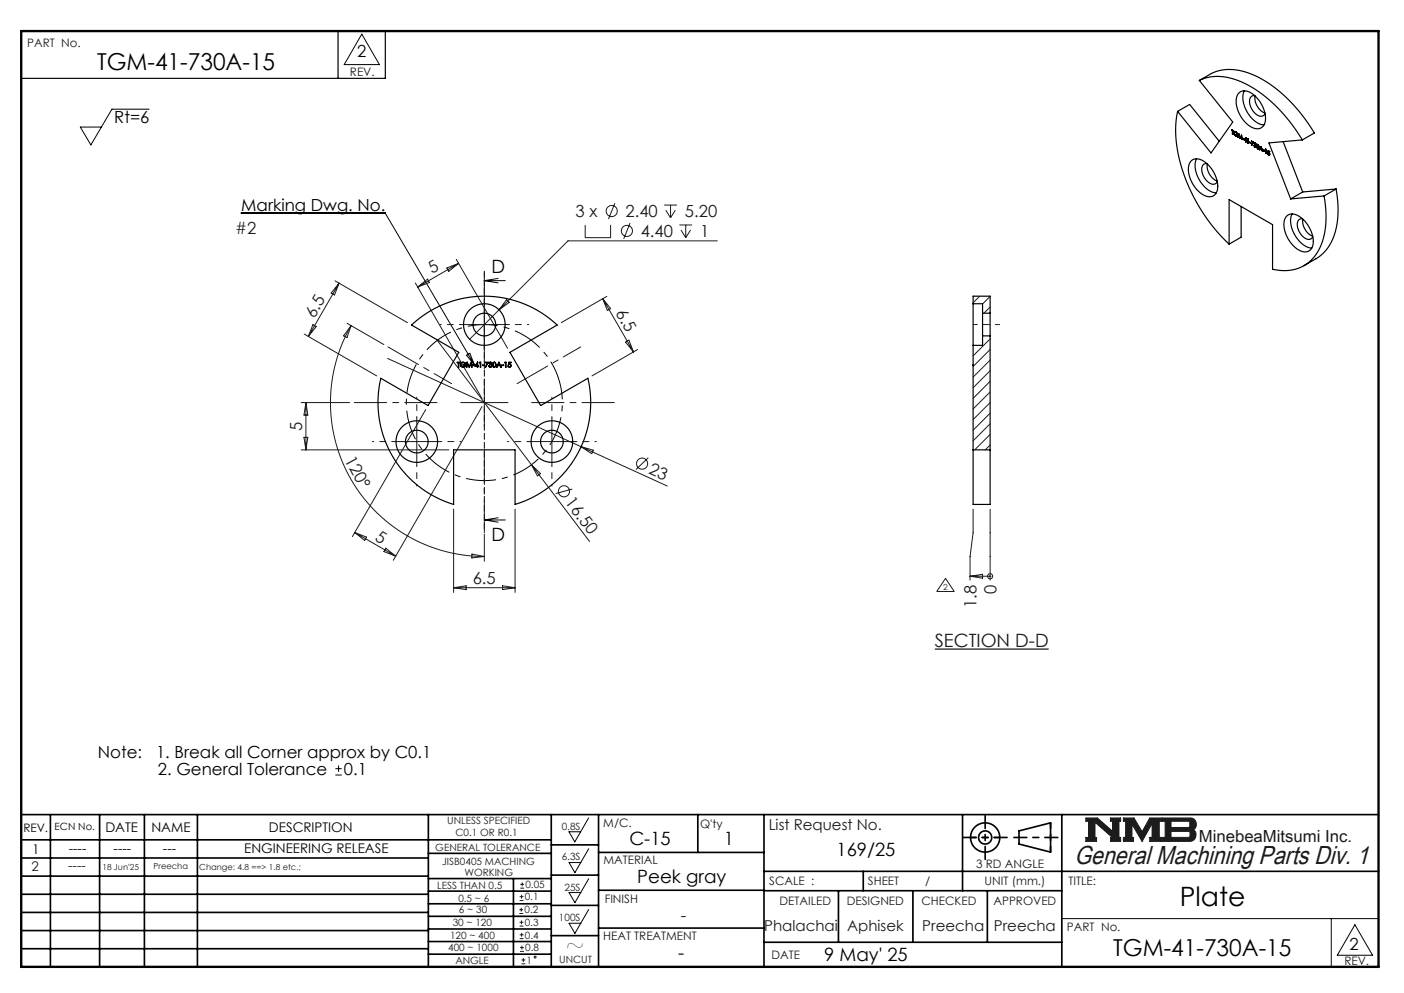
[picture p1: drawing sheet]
<svg xmlns="http://www.w3.org/2000/svg" width="297mm" height="210mm" viewBox="0 0 297 210" stroke-linecap="round" stroke-linejoin="round" font-family="sans-serif">
<g fill="none" stroke="#000" stroke-width=".35">
<path d="M4.5 172.3h287.1M4.5 177.6h112.1M10.7 172.3v32.2M21.1 172.3v32.2M30.5 172.3v32.2M41.8 172.3v32.2M90.6 172.3v32.2M116.6 172.3v32.2M116.6 178.7h10M126.6 172.3v32.2M147.6 172.3v8M161.6 172.3v32.2"/>
<path d="M203.6 172.3v16.1M215.6 175.7l6.6-1.7v6.2l-6.6-1.7zM224.6 172.3v32.2M4.5 185.3h86.1M4.5 181.4h86.1M4.5 189.1h86.1M4.5 193h86.1M4.5 196.8h86.1M90.6 199.1h26M90.6 193.8h26M90.6 188.5h26M90.6 191.1h26"/>
<path d="M90.6 180.5h26M90.6 185.8h26M90.6 196.5h26M108.6 185.8v18.5M116.6 185.1h10M116.6 191.5h10M116.6 197.9h10M126.6 196.3h35M126.6 188.3h35M126.6 180.3h35M161.6 184.3h130M161.6 199.3h63"/>
<path d="M161.6 188.4h63M177.4 188.4v10.9M182.6 184.3v4.1M193.1 188.4v10.9M208.9 188.4v10.9M4.5 200.6h86.1M90.6 201.8h26"/>
<circle cx="208.4" cy="177.1" r="3.1"/>
<circle cx="208.4" cy="177.1" r="1.39"/>
</g>
<path d="M229.7 173h2.4l3.3 2.8v-2.1h-.5v-.7h2.2v.7h-.4v3.4h.4v.8h-2.2v-.8h.4l-3.7-3.2v3.2h.4v.8h-2.3v-.8h.6v-3.4h-.6zM237.6 173h2.3l1.7 2.9 1.6-2.9h2.5v.7h-.5v3.4h.5v.8h-2.5v-.8h.5v-3l-2.1 3.8-2.1-3.6v2.9h.3v.7h-2.2v-.8h.5v-3.4h-.5zM245.9 173h6a1.34 1.34 0 0 1 1.1 1 1.34 1.34 0 0 1-.6 1.5 1.33 1.33 0 0 1 .5 1.4 1.33 1.33 0 0 1-1.2 1h-5.8v-.8h.6v-3.4h-.6zM247.7 173.7h3.8l.2 .2v.8l-.3 .3h-3.7zM247.7 175.8h3.8l.2 .3v.7l-.3 .3h-3.7z" fill="none" stroke="#191924" stroke-width=".21"/>
<path d="M76.5 7.2l3.8 6.5h-7.5zM124.5 173l-2.9 5-1.2-2.1h2.4M124.5 179.5l-2.9 5.1-1.2-2.2h2.4M124.5 185.8l-2.9 5.1-1.2-2.1h2.4M124.5 192.3l-2.9 5.1-1.2-2.1h2.4M224.6 194.3h67M281.6 194.3v10.2M286.6 195.6l3.7 6.4h-7.4z" fill="none" stroke="#000" stroke-width=".21"/>
<path d="M4.5 6.6h287.1" fill="none" stroke="#000" stroke-width=".21" stroke-dasharray="6.3 1.3 1.3 1.3" stroke-dashoffset="1.9"/>
<path d="M71.5 6.6v10M81.5 6.6v10h-77" fill="none" stroke="#000" stroke-width=".25"/>
<path d="M205.3 177.1h6.2M222.2 174v6.2" fill="none" stroke="#000" stroke-width=".35" stroke-dasharray="15.2 1.3 1.3 1.3" stroke-dashoffset="14.1"/>
<path d="M203.8 177.1h9.2M208.4 172.5v9.2M214.5 177.1h9.3" fill="none" stroke="#000" stroke-width=".35" stroke-dasharray="15.2 1.3 1.3 1.3" stroke-dashoffset="12.5"/>
<path d="M4.5 6.6h287.1v197.9h-287.1z" fill="none" stroke="#000" stroke-width=".5"/>
<path d="M229.7 173v.7h.6v3.4h-.6v.8h2.3v-.8h-.4v-3.2l3.7 3.2h-.4v.8h2.2v-.8h-.4v-3.4h.4v-.7h-2.2v.7h.5v2.1l-3.3-2.8zM237.6 173v.7h.5v3.4h-.5v.8h2.2v-.7h-.3v-2.9l2.1 3.6 2.1-3.8v3h-.5v.8h2.5v-.8h-.5v-3.4h.5v-.7h-2.5l-1.6 2.9-1.7-2.9zM247.7 175.8h3.8l.2 .3v.7l-.3 .3h-3.7zM245.9 173v.7h.6v3.4h-.6v.8h6.3l.5-.5 .3-.8-.1-.7-.5-.4a1.34 1.34 0 0 0 .6-1.5 1.34 1.34 0 0 0-1.1-1zM247.7 173.7h3.7l.3 .2v.9l-.3 .2h-3.7z" fill-rule="evenodd" fill="#191924"/>
<g fill="none" stroke="#191924" stroke-width=".21">
<path d="M70.9 59.4l15.3 8.8M71.7 59.9l-6.5 11.2M71.7 59.9l-.9 2.5-.7-.4zM87.9 59.8l14.1 24.5M94.5 56.7l2.5-1-2.1 1.7zM96.5 54.8l10.9 18.8M97 55.7l-8.6 5M123.8 47.6v2.7h5.4v-2.7M130.1 42.9l-1.4 3.4M133.3 47.2l-1.4 3.3M140.5 43.4h2.7M140.8 44.4l1 1.7"/>
<path d="M141.8 43.4v2.7M142.9 44.4l-1.1 1.7M143.7 47.6h2.7M144.1 48.6l1 1.7M145.1 47.6v2.7M146.1 48.6l-1 1.7M151.7 50.9h-31.5l-20.9 20.8M64.4 70.6l15.3 8.9M66.2 68.7l.7 .4-1.7 2zM73.4 68.4l7.8 4.5M74.3 68.9l-.9 2.5-.7-.4zM74.3 68.9a32.6 32.6 0 0 0 28.2 48.8"/>
<path d="M82 75.8l59.2 27M88.4 60.7l2-1.7 .4 .7zM92.5 72l19.9 26.3M97.5 68.6h10M102.5 63.6v10M107.2 63.4l.5 .5-2.1 1.6zM127.5 63.2l6.5 11.2M127.5 63.2l1.7 2.1-.7 .4zM128.4 62.7l-9.7 5.5M132.3 72.3l.7-.4 1 2.5zM134.9 73.9l-9.7 5.6M207.3 62.6l-1.5 1.4"/>
<path d="M209.4 62.7l-1.6 1.6M209.4 64.9l-1.3 1.3M209.4 71.7l-3.6 3.6M209.4 73.9l-3.6 3.6M209.4 76.2l-3.6 3.6M209.4 78.4l-3.6 3.6M63.7 85.1h10.3M63.7 95.1h31.3M64.3 92.5h.8l-.4 2.6zM64.7 85.1v10M64.7 85.1l.4 2.7h-.8zM83.2 93.4h10"/>
<path d="M88.2 88.4v10M90 86.6l-15.5 26.9M97.5 85.1h10M102 86l-18.8 32.5M102.5 80.1v10M111.7 93.4h10M112.4 98.3l12.3 16.2M112.4 98.3l1.9 1.9-.6 .4zM116.7 88.4v10M122.9 94.5l2.6 .7-.3 .7zM137.1 96.8l-2.6 2.5M209.4 80.6l-3.6 3.6"/>
<path d="M209.4 82.9l-3.6 3.6M209.4 85.1l-3.6 3.6M209.4 87.4l-3.6 3.6M209.4 89.6l-3.6 3.6M209.4 91.9l-3.2 3.2M209.4 94.1l-1 1M75 112.6l8.7 5M75 112.6l2.5 1-.4 .7zM81.6 115.9l2.1 1.7-2.5-1zM96 107.7v17.6M99.8 117.2l2.7 .5-2.7 .3zM102.5 113v5.7"/>
<path d="M109 107.7v17.6M121.1 103.4l-3.5 1M205.8 107.7v5l-.6 5v5M209.4 107.7v15M96 124.3h13M96 124.3l2.6-.4v.8zM106.3 123.9l2.7 .4-2.7 .4zM200 122.3l1.9 2.8h-3.7zM205.2 121.9h4.2M205.2 121.9l2.6-.4v.8zM209.4 121.9h.1M109.9 193.2h.8"/>
<path d="M109.9 192.4h.8M109.9 195.9h.8M109.9 195h.8M109.9 190.4h.8M109.9 189.6h.8M109.9 198.5h.8M109.9 197.7h.8M110.1 187.8h.8M110.1 187h.8M110.3 192v.8M110.3 194.6v.9M110.3 189.2v.8"/>
<path d="M110.3 197.3v.8M110.4 200v.8M110.5 186.6v.8M110 201.2h.8M110 200.4h.8M110.3 203.8h.8M110.3 203h.8M110.7 202.6v.8"/>
<circle cx="129.4" cy="44.6" r="1.18"/>
<circle cx="132.6" cy="48.8" r="1.18"/>
<circle cx="135.8" cy="98.1" r="1.18"/>
<circle cx="119.3" cy="103.9" r="1.18"/>
<circle cx="209.4" cy="121.9" r=".54"/>
<circle cx="113.2" cy="202.4" r=".2"/>
</g>
<path d="M197.8 137.3h24" fill="none" stroke="#000" stroke-width=".24"/>
<path d="M31.6 23.1h-7.9l-4.5 7.5-2.2-3.7h4.5M51 45.1h30.5l18.9 32.1M102.5 59.4h4.4M102.5 59.4l2.9 .4M105.4 58.9l-2.9 .5M98.7 75.1l.7-.4 1 2.5zM102.5 110h4.4M102.5 110l2.9 .4M105.4 109.5l-2.9 .5M70.9 163.9h1.4M70.9 162.6h1.4M71.6 161.9v1.3" fill="none" stroke="#000" stroke-width=".21"/>
<path d="M118.2 80.3a16.5 16.5 0 0 0-27.5-6.7 16.5 16.5 0 0 0 7.3 27.4 16.5 16.5 0 0 0 20.5-19.6l-.3-1.1" fill="none" stroke="#000" stroke-width=".21" stroke-dasharray="6.3 1.3 1.3 1.3" stroke-dashoffset="2.1" stroke-linecap="butt"/>
<path d="M102.5 57.4v54.6" fill="none" stroke="#000" stroke-width=".21" stroke-dasharray="1.3 .6"/>
<path d="M211.4 68.6h-5.6" fill="none" stroke="#191924" stroke-width=".21" stroke-dasharray="15.2 1.3 1.3 1.3" stroke-dashoffset="14.3"/>
<path d="M82.1 73.4l13.4 7.7M109.4 81.1l13.4-7.7" fill="none" stroke="#191924" stroke-width=".21" stroke-dasharray="15.2 1.3 1.3 1.3" stroke-dashoffset="7.8"/>
<path d="M97.5 68.6h-4.4M102.5 63.6v-4.4M102.5 73.6v4.4M107.5 68.6h4.4M83.2 93.4h-4.4M88.2 88.4v-4.4M88.2 98.4v4.4M93.2 93.4h4.4M111.7 93.4h-4.4M116.7 88.4v-4.4M116.7 98.4v4.4M121.7 93.4h4.4" fill="none" stroke="#191924" stroke-width=".21" stroke-dasharray="15.2 1.3 1.3 1.3" stroke-dashoffset="14.9"/>
<path d="M102.5 75.1v-17.5M92.5 85.1h-17.5M102.5 95.1v17.5M112.5 85.1h17.5" fill="none" stroke="#191924" stroke-width=".21" stroke-dasharray="15.2 1.3 1.3 1.3" stroke-dashoffset="8.4"/>
<g fill="none" stroke="#000" stroke-width=".25">
<path d="M253.7 17a11.1 11.1 0 0 1 10.2 .9 31.5 31.5 0 0 1 11.6 11.7M253.7 17l2.6-1.5a11.1 11.1 0 0 1 10.1 1 31.6 31.6 0 0 1 11.6 11.6l-2.5 1.5M253.7 17l7.1 8.8-4.6 6.5-7.1-8.7M262.1 19.6a2.48 2.48 0 0 1 3.3 .6 6.1 6.1 0 0 1 2.1 6.1 1.87 1.87 0 0 1-3 .5 6.4 6.4 0 0 1-2.8-6.5zM263.2 19.2a5.8 5.8 0 0 0 2.1 6.3l.9 .6 1.2 .3M249.1 23.6a27.6 27.6 0 0 0 3.3 17.9 37 37 0 0 0 7.6 10.1M249.1 23.6l2.6-1.5 6.2 7.8M252 34a2.48 2.48 0 0 1 3.3 .6 6.1 6.1 0 0 1 2.1 6 1.87 1.87 0 0 1-3 .5 6.4 6.4 0 0 1-2.8-6.4zM253.1 33.6a5.8 5.8 0 0 0 2.1 6.3l.9 .6 1.2 .3M255.3 34.6a1.08 1.08 0 0 0-1.1 1.5 3.1 3.1 0 0 0 2.7 2.8l.6-.5M255.4 34.7a3.5 3.5 0 0 0 2.1 3.6M260.5 27.5l.4 .2-.1-.1"/>
<path d="M260.5 27.5l.2 .1M260.6 27.5h-.1M260.7 27.6v.7M260.7 28.3h.1M260.7 28.3l.1 .1M260.7 27.6h.1M260.8 27.6l-.1 .7M260.8 27.6l.1 .1M260.8 27.6h.1M261 28.1l.1 .3M261 28.1l.3-.3 .5 .4M261 28.1h.1"/>
<path d="M261.1 28.4l.3 .4M261.1 28.4h.1M261.1 27.8l-.1 .3M261.2 27.9h.1M261.2 27.9h.2M261.4 28l-.1-.1a.42 .42 0 0 0-.1 .6 .42 .42 0 0 0 .5 .1M261.4 28l.3 .3M261.4 27.9l.3 .4M261.4 27.9v.1M261.4 28.8h.3M261.4 28.8h.1M261.5 28.5l.3 .1v.1l-.4 .1"/>
<path d="M261.5 28.5l.2 .1M261.5 28.4v.1M261.7 28.7h.1M261.7 28.3h.1M261.7 28.6v.1M261.7 28.6h.1M261.8 28.2l-.1 .1M261.9 29l.2-.5 .2 .8M261.9 29l.1-.8 .3 .9M261.9 29h.1M262.3 29.3h.1M262.3 29.1l.4-.5 .1 .9"/>
<path d="M262.3 29.1h.1M262.6 28.8l-.3 .5M262.6 28.8l.1 .7M262.6 28.8h.1M262.7 29.5h.1M262.8 29.2l.3 .3zM262.9 29.3h-.1M263.2 29.6l.4-.5v.7M263.2 29.6l.4 .2M263.2 29.6h.1M263.5 29.3l-.2 .3 .2 .1M263.5 29.3v.4"/>
<path d="M263.6 29.8l-.1 .2M263.6 29.8h.1M263.9 29.4l.1 .1M263.9 29.4h.1M263.9 29.3l.2 .1-.1 .8M263.9 29.3v.1M264 29.5v.7M264 29.5h.1M264 30.2h.1M264.3 30.1l.3 .2M264.3 30.1h.1M264.7 29.9l.4 .2"/>
<path d="M264.7 29.9l.5 .2-.4 .6M264.7 30.7h.1M264.7 29.9h.1M264.8 30.6v.1M264.8 30.6l-.1 .1M265.1 30.1l-.4 .6M265.1 30.1l-.3 .5M265.1 30.1h.1M265.3 30.7v.1a.22 .22 0 0 0 .1 .2 .22 .22 0 0 0 .3 0M265.3 30.7l.2 .4M265.3 30.3a.26 .26 0 0 1 .3 0 .26 .26 0 0 1 0 .4M265.3 30.3l.1 .1"/>
<path d="M265.3 30.3h.1M265.4 30.2l-.1 .1M265.4 30.3h.1M265.4 20.2a1.08 1.08 0 0 0-1.1 1.5 3.1 3.1 0 0 0 2.7 2.9l.6-.6M265.5 30.7l.2 .3M265.5 30.6v.1M265.5 20.3a3.5 3.5 0 0 0 2.1 3.6M265.5 30.3l-.1 .1M265.5 30.3l.2 .2M265.5 31.1h.2M265.5 31.1h.1M265.5 30.3h.1"/>
<path d="M265.6 30.7a.23 .23 0 0 1 .2 .3 .23 .23 0 0 1-.3 .1M265.7 30.7h-.1M265.7 30.5l-.2 .2M265.7 30.5l-.1 .1M265.7 30.5h.1M265.7 31v.1M265.7 31h.1M265.8 30.9l.1-.3a.49 .49 0 0 1 .4 .3 .49 .49 0 0 1-.2 .6M265.8 30.9l.3 .6M265.8 30.9h.1M265.9 30.5l-.1 .4M266 30.6h.1"/>
<path d="M266.1 30.6l.2 .5M266.1 30.6l-.2 .2a.33 .33 0 0 0 0 .4 .33 .33 0 0 0 .3 .1M266.1 31.5h.2M266.1 31.5h.1M266.1 30.6h.1M266.3 31.3l-.1 .1M266.3 31.3h-.1M266.3 31.1l-.1 .2M266.3 31.1v.2M266.3 31.1h.1M266.4 31.6l.4-.6 .3 1M266.4 31.6h.1"/>
<path d="M266.6 31.5l-.2 .1M266.6 31.5l.4 .2M266.6 31.5h.1M266.8 31.1l-.2 .3 .3 .2M266.8 31.1l.1 .5M266.8 31.1h.1M266.9 31.5v.1M266.9 31.7l.2 .3M267 31.7h-.1M267.1 32h.1M267.2 31.8l.3 .2M267.2 31.8l.3 .1"/>
<path d="M267.2 31.7v.1M267.2 31.8h.1M267.7 31.6h.1v.8M267.7 31.6h.1M267.8 31.6v.8M267.8 31.6h.1M268.1 32.4h.1a.19 .19 0 0 0 .1 .3 .19 .19 0 0 0 .2-.1M268.1 32.4l.3 .4M268.2 32.2l.2 .1M268.3 32v.2a.31 .31 0 0 1 .3 .2 .31 .31 0 0 1-.2 .4M268.3 32l.3 .1-.3-.3-.1 .4M268.3 32h.1"/>
<path d="M268.4 32.3l.1 .3M268.4 32.8h.1M268.4 32.3l.2 .3M268.4 32.3h.1M268.5 32.7h.1M268.6 32.6l-.1 .1M268.6 32.6h-.1M271.4 30l4.2 10.6M275.5 29.6l-7.1 .6 4.6 11.9M282.6 40a16.8 16.8 0 0 1-1.7 12.4l-1.6 1.7-3.5 2.1M282.6 40l-2.5 1.4M282.6 40l-7 .6"/>
<path d="M262.5 43.7v6.5l-2.5 1.4M272.2 45.7a2.48 2.48 0 0 1 3.3 .6 6.1 6.1 0 0 1 2.1 6 1.87 1.87 0 0 1-3 .5 6.4 6.4 0 0 1-2.8-6.5zM273.3 45.2a5.8 5.8 0 0 0 2.1 6.4l.9 .6 1.2 .3M275.5 46.3a1.08 1.08 0 0 0-1.1 1.4 3.1 3.1 0 0 0 2.7 2.9l.6-.5M275.6 40.6l-2.6 1.5M275.6 46.3a3.5 3.5 0 0 0 2.1 3.6M280.1 41.4a16.8 16.8 0 0 1-1.7 12.4 8.3 8.3 0 0 1-9.2 3.1v-9.4l-9.2-5.3v9.4M280.1 41.4l-7.1 .7M87.1 68.7a22.5 22.5 0 0 1 30.8 0l-10 5.8 6.5 11.3 10-5.8a22.5 22.5 0 0 1-15.4 26.7v-11.6h-13v11.6a22.5 22.5 0 0 1-15.4-26.7l9.9 5.8 6.5-11.3zM96.7 76.6h.6l-.2 .1v1l-.1-1zM97.6 76.7a.63 .63 0 0 1 .8 .1v.1a.47 .47 0 0 0-.8-.1 .47 .47 0 0 0 .1 .7 .47 .47 0 0 0 .7-.2l-.3-.2h.4a.56 .56 0 0 1-.8 .5 .56 .56 0 0 1-.1-.9zM99.2 77.7h.1"/>
<path d="M99.7 76.6l-.4 .9-.5-.9-.1 1.1 .2-.8 .3 .8M99.7 76.6h.1M99.7 76.6l.1 1.1-.2-.8-.3 .8M100 77.2l.4 .1zM101 76.8v.5h-.4zM101 76.6l.2 .8-.2 .3v-.3h-.5zM101.5 76.6h.2v1.1zM102.1 77.2l.4 .1zM102.6 76.6h.7l-.6 1.1 .4-1h-.5zM103.6 76.6a.29 .29 0 0 1 .4 .1 .29 .29 0 0 1-.1 .4 .35 .35 0 0 1 0 .6 .35 .35 0 0 1-.5-.3 .27 .27 0 0 0 .4 .2 .27 .27 0 0 0 0-.5l-.1-.1 .2-.1a.27 .27 0 0 0-.2-.2 .27 .27 0 0 0-.3 .1zM104.3 76.7a.38 .38 0 0 1 .5 0 .38 .38 0 0 1 .1 .4 .39 .39 0 0 1-.3 .6 .39 .39 0 0 1-.4-.6zM104.4 76.7a.4 .4 0 0 1 .4 .4 .4 .4 0 0 1-.4 .4l-.1-.4z"/>
<path d="M105.5 76.6l.5 1.1-.2-.4h-.5l-.3 .4zM105.5 76.8l.2 .4h-.4zM106.1 77.2l.4 .1zM106.8 76.6h.2v1.1zM107.7 76.6h.4l-.4 .1v.3a.35 .35 0 0 1 .4 .2 .35 .35 0 0 1-.2 .5 .35 .35 0 0 1-.5-.3 .28 .28 0 0 0 .4 .2 .28 .28 0 0 0 .2-.4 .28 .28 0 0 0-.4-.1zM205.8 64.2v8.8M205.8 77.2v.1M205.8 64.2v-1.6h3.6v3.6M205.8 64.2h2v2M207.8 66.2v4.8M207.8 66.2h1.6M207.8 71v2h-2"/>
<path d="M207.8 71h1.6M209.4 66.2v4.8M209.4 71v35.7h-3.6v-33.7M205.8 95.1h3.6"/>
<circle cx="102.5" cy="68.6" r="4.4"/>
<circle cx="102.5" cy="68.6" r="2.4"/>
<circle cx="88.2" cy="93.4" r="4.4"/>
<circle cx="88.2" cy="93.4" r="2.4"/>
<circle cx="116.7" cy="93.4" r="4.4"/>
<circle cx="116.7" cy="93.4" r="2.4"/>
</g>
<text font-size="5.6" x="249.6" y="191.5">Plate</text>
<text font-size="5.5" fill="#191924" x="227.3" y="182.7">General Machining Parts Div. 1</text>
<g font-size="4.9">
<text x="20.5" y="14.8">TGM-41-730A-15</text>
<text x="119.6" y="201.6">~</text>
<text x="235.5" y="202.1">TGM-41-730A-15</text>
</g>
<g font-size="3.9">
<text x="104" y="57.7">D</text>
<text x="104" y="114.5">D</text>
<text x="133.1" y="178.6">C-15</text>
<text x="153.1" y="178.6">1</text>
<text x="177" y="181">169/25</text>
<text x="134.8" y="186.6">Peek gray</text>
<text x="143.5" y="202.9">-</text>
<text x="174.4" y="203.2">9 May' 25</text>
</g>
<text font-size="3.9" fill="#191924" x="197.8" y="136.8">SECTION D-D</text>
<g font-size="3.5">
<text x="75.6" y="12.1">2</text>
<text x="24.2" y="26.1">Rt=6</text>
<text x="51" y="44.5">Marking Dwg. No.</text>
<text x="20.7" y="160.4">Note:</text>
<text x="33" y="160.4">1. Break all Corner approx by C0.1</text>
<text x="33.4" y="163.9">2. General Tolerance</text>
<text x="72.8" y="163.9">0.1</text>
<text x="285.5" y="200.9">2</text>
</g>
<g font-size="3.5" fill="#191924">
<text x="121.7" y="46">3 x</text>
<text x="132.3" y="46">2.40</text>
<text x="144.9" y="46">5.20</text>
<text x="49.8" y="49.4">#2</text>
<text x="135.5" y="50.2">4.40</text>
<text x="148.1" y="50.2">1</text>
<text x="91.4" y="58.1" transform="rotate(-30 91.4 58.1)">5</text>
<text x="66.5" y="67.4" transform="rotate(-60 66.5 67.4)">6.5</text>
<text x="130.1" y="66.2" transform="rotate(60 130.1 66.2)">6.5</text>
<text x="63.9" y="91.1" transform="rotate(-90 63.9 91.1)">5</text>
<text x="72.8" y="97.2" transform="rotate(61 72.8 97.2)">120°</text>
<text x="137" y="100.1" transform="rotate(25 137 100.1)">23</text>
<text x="119.4" y="106.3" transform="rotate(53 119.4 106.3)">16.50</text>
<text x="79.2" y="114.1" transform="rotate(30 79.2 114.1)">5</text>
<text x="100" y="123.5">6.5</text>
<text x="210.8" y="125.6" transform="rotate(-90 210.8 125.6)">0</text>
<text x="206.5" y="128.5" transform="rotate(-90 206.5 128.5)">1.8</text>
<text x="253.6" y="178.1">MinebeaMitsumi Inc.</text>
<text x="144" y="194.8">-</text>
</g>
<g font-size="3.2" fill="#191924">
<text x="162.6" y="175.5">List Request No.</text>
<text x="161.7" y="196.8">Phalachai</text>
<text x="179.2" y="196.8">Aphisek</text>
<text x="195.1" y="196.8">Preecha</text>
<text x="210.2" y="196.8">Preecha</text>
</g>
<g font-size="2.8">
<text x="22.3" y="175.9">DATE</text>
<text x="32" y="175.9">NAME</text>
<text x="56.9" y="175.9">DESCRIPTION</text>
<text x="6.8" y="180.6">1</text>
<text x="14.5" y="180.3">----</text>
<text x="24" y="180.3">----</text>
<text x="34.5" y="180.3">---</text>
<text x="51.7" y="180.3">ENGINEERING RELEASE</text>
</g>
<g font-size="2.8" fill="#191924">
<text x="6.7" y="184.3">2</text>
<text x="14.4" y="184">----</text>
</g>
<g font-size="2.5" fill="#191924">
<text x="5.7" y="9.8">PART No.</text>
<text x="74" y="16">REV.</text>
<text x="127.6" y="174.8">M/C.</text>
<text x="148.1" y="175.1">Q'ty</text>
<text x="127.6" y="182.8">MATERIAL</text>
<text x="206.5" y="183.6">3 RD ANGLE</text>
<text x="127.9" y="191">FINISH</text>
<text x="162.7" y="187.2">SCALE :</text>
<text x="164.9" y="191.4">DETAILED</text>
<text x="179.1" y="191.4">DESIGNED</text>
<text x="183.6" y="187.2">SHEET</text>
<text x="194.9" y="191.4">CHECKED</text>
<text x="195.7" y="187.2">/</text>
<text x="208.3" y="187.2">UNIT (mm.)</text>
<text x="210.2" y="191.4">APPROVED</text>
<text x="226" y="187.2">TITLE:</text>
<text x="225.7" y="196.8">PART No.</text>
<text x="127.6" y="198.9">HEAT TREATMENT</text>
<text x="163.2" y="202.9">DATE</text>
<text x="284.4" y="204.1">REV.</text>
</g>
<text font-size="2.5" x="4.9" y="175.9">REV.</text>
<text font-size="2.1" x="11.6" y="175.6">ECN No.</text>
<g font-size="2.1" fill="#191924">
<text x="92.1" y="179.9">GENERAL TOLERANCE</text>
<text x="94.6" y="174.2">UNLESS SPECIFIED</text>
<text x="96.4" y="176.8">C0.1 OR R0.1</text>
<text x="118.8" y="175.5">0.8S</text>
<text x="93.5" y="182.9">JISB0405 MACHING</text>
<text x="98.2" y="185.3">WORKING</text>
<text x="118.8" y="181.9">6.3S</text>
<text x="92.5" y="187.9">LESS THAN 0.5</text>
<text x="97" y="190.7">0.5 ~ 6</text>
<text x="111" y="190.4">0.1</text>
<text x="111.2" y="187.8">0.05</text>
<text x="119.4" y="188.4">25S</text>
<text x="95.8" y="195.8">30 ~ 120</text>
<text x="97.1" y="193.1">6 ~ 30</text>
<text x="110.9" y="193.2">0.2</text>
<text x="111" y="195.9">0.3</text>
<text x="118.2" y="194.8">100S</text>
<text x="94.8" y="201.1">400 ~ 1000</text>
<text x="95.2" y="198.5">120 ~ 400</text>
<text x="96.3" y="203.9">ANGLE</text>
<text x="111" y="198.5">0.4</text>
<text x="111.1" y="201.2">0.8</text>
<text x="111.4" y="203.8">1</text>
<text x="118.3" y="203.7">UNCUT</text>
</g>
<g font-size="1.8" fill="#191924">
<text x="199.5" y="124.9">2</text>
<text x="21.7" y="184">18 Jun'25</text>
<text x="32.5" y="183.7">Preecha</text>
<text x="42.2" y="184">Change: 4.8 ==&gt; 1.8 etc.;</text>
</g>
</svg>
